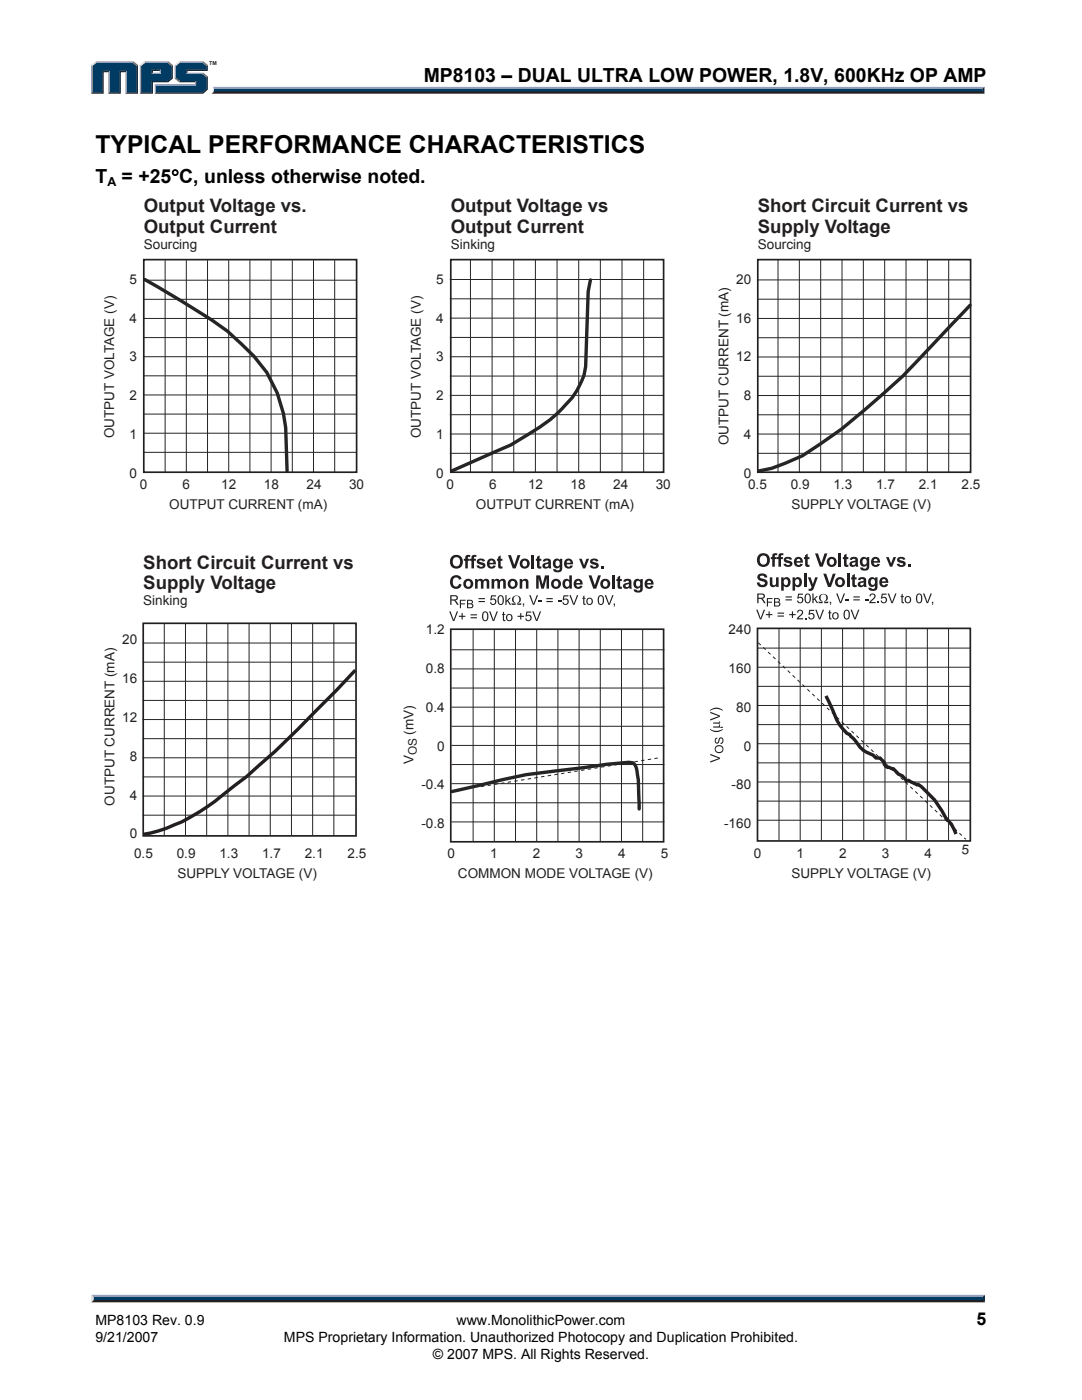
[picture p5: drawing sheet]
<svg xmlns="http://www.w3.org/2000/svg" width="216mm" height="279mm" viewBox="0 0 216 279" stroke-linecap="round" stroke-linejoin="round" font-family="sans-serif">
<path d="M18.7 259.2h177.4l.4 .7h-178.3z" fill="#231f20"/>
<path d="M18.3 258.4h178.2l-.4 .8h-177.4z" fill="#94a0b9"/>
<path d="M196.5 258.4v1.5l-.4-.4v-.6z" fill="#001339"/>
<path d="M18.7 258.9h177.4v.6h-177.4z" fill="#003b63"/>
<path d="M18.2 258.4l.5 .5v.5l-.5 .5z" fill="#dcddde"/>
<path d="M42.5 17.3h153.9l-.4 .7h-153.3z" fill="#94a0b9"/>
<path d="M42.7 18h153.3l.4 .7h-154.3l.4-.3z" fill="#231f20"/>
<path d="M196.4 17.3v1.4l-.4-.4v-.5z" fill="#001339"/>
<path d="M42.7 17.8h153.3v.5h-153.4z" fill="#003b63"/>
<path d="M42.5 17.3l.2 .6a.81 .81 0 0 1-.6 .8l.1-.1a1.3 1.3 0 0 0 .3-1.3z" fill="#dcddde"/>
<path d="M30.5 14.5h1.4l.2 .3h-1.9z" fill="#94a0b9"/>
<g fill="#003b63">
<path d="M18.4 13.1l.8-.6h7.3l.8 .6v5.3h-2v-4.3h-1.5v4.3h-1.9v-4.3h-1.5v4.3h-2z"/>
<path d="M28.2 13.1l.8-.6h2.1v1.4h-.9v.9h1.9v-.9h-1.2v-1.4h2.5l.8 .6v2.4l-.8 .6h-3.2v2.3h-2z"/>
<path d="M31.1 17.1h8v-1h-3.2l-.8-.6v-2.4l.8-.6h4.5l.8 .6v.8h-4.1v.9h3.3l.8 .6v2.3l-.8 .7h-9.3z"/>
</g>
<path d="M35.7 12.4h4.9" fill="none" stroke="#94a0b9" stroke-width=".27"/>
<path d="M34.8 13l.9-.8 .2 .3-.8 .6z" fill="#dcddde"/>
<path d="M35 13v2.7" fill="none" stroke="#94a0b9" stroke-width=".27"/>
<path d="M34.8 15.7l.3-.2 .8 .6-.2 .3z" fill="#547194"/>
<path d="M35.7 16.3h3.5" fill="none" stroke="#001339" stroke-width=".27"/>
<g fill="#94a0b9">
<path d="M30.9 16.8h8v-.4l.3-.3v1h-8.1z"/>
<path d="M30.9 16.8l.2 .3v1.3l-.2 .3z"/>
</g>
<path d="M37.1 13.9h4.1v-.8l.3-.1v1.1h-4.1v.4l-.3 .3z" fill="#001339"/>
<path d="M37.1 14.6h3.5" fill="none" stroke="#94a0b9" stroke-width=".27"/>
<path d="M40.6 14.5l.9 .7-.3 .2-.8-.6z" fill="#547194"/>
<g fill="#001339">
<path d="M31.1 18.4h9.3l.8-.7v-2.3l.3-.2v2.7l-.9 .8h-9.7z"/>
<path d="M30.2 16.1h3.2l.8-.6v-2.4l.3-.1v2.7l-.9 .7h-3.1v2.3h-2.6l.3-.3h2z"/>
</g>
<path d="M33.6 12.2l.9 .8-.3 .1-.8-.6z" fill="#547194"/>
<path d="M28.8 12.4h4.8" fill="none" stroke="#94a0b9" stroke-width=".27"/>
<path d="M27.9 13l.9-.8 .2 .3-.8 .6z" fill="#dcddde"/>
<path d="M28 13v5.7" fill="none" stroke="#94a0b9" stroke-width=".27"/>
<path d="M31.9 14.1l.2-.2v.9l-.2-.3z" fill="#94a0b9"/>
<g fill="#001339">
<path d="M30.2 13.9h1.9l-.2 .2h-1.4v.4l-.3 .3z"/>
<path d="M27.3 13.1l.2-.1v5.7h-2.5l.3-.3h2z"/>
</g>
<path d="M26.6 12.2l.9 .8-.2 .1-.8-.6z" fill="#547194"/>
<path d="M19.1 12.4h7.5" fill="none" stroke="#94a0b9" stroke-width=".27"/>
<path d="M18.2 13l.9-.8 .1 .3-.8 .6z" fill="#dcddde"/>
<path d="M18.3 13v5.7" fill="none" stroke="#94a0b9" stroke-width=".27"/>
<path d="M20.4 14.1h1.5l-.3 .3h-.9v4.3h-2.5l.2-.3h2z" fill="#001339"/>
<path d="M21.7 14.1v4.6" fill="none" stroke="#94a0b9" stroke-width=".27"/>
<path d="M23.8 14.1h1.5l-.3 .3h-.9v4.3h-2.5l.3-.3h1.9z" fill="#001339"/>
<path d="M25.1 14.1v4.6" fill="none" stroke="#94a0b9" stroke-width=".27"/>
<path d="M40.6 12.2l.9 .8-.3 .1-.8-.6z" fill="#547194"/>
<g fill="none" stroke="#252525" stroke-width=".2">
<path d="M28.7 59.7h42.4M28.7 55.9h42.4M33 52v42.2M37.2 52v42.2M41.4 52v42.2M45.6 52v42.2M49.9 52v42.2M54.1 52v42.2M58.3 52v42.2M62.6 52v42.2M66.8 52v42.2M89.8 59.6h42.6"/>
<path d="M89.8 55.8h42.6M93.9 51.8v42.4M98.2 51.8v42.4M102.5 51.8v42.4M106.8 51.8v42.4M111.2 51.8v42.4M115.5 51.8v42.4M119.8 51.8v42.4M124.1 51.8v42.4M128.4 51.8v42.4M151.1 55.9h42.6M151.1 59.7h42.6"/>
<path d="M155.2 51.9v42.4M159.5 51.9v42.4M163.8 51.9v42.4M168 51.9v42.4M172.3 51.9v42.4M176.5 51.9v42.4M180.8 51.9v42.4M185 51.9v42.4M189.3 51.9v42.4M28.7 63.6h42.4M28.7 67.4h42.4M28.7 78.8h42.4"/>
<path d="M28.7 75h42.4M28.7 71.2h42.4M89.8 75.1h42.6M89.8 78.9h42.6M89.8 71.2h42.6M89.8 67.3h42.6M89.8 63.5h42.6M151.1 63.6h42.6M151.1 67.4h42.6M151.1 71.2h42.6M151.1 75.1h42.6M151.1 78.9h42.6"/>
<path d="M28.7 90.3h42.4M28.7 86.5h42.4M28.7 82.6h42.4M89.8 82.8h42.6M89.8 90.5h42.6M89.8 86.6h42.6M151.1 82.8h42.6M151.1 86.6h42.6M151.1 90.5h42.6M28.5 136h42.4M28.5 132.1h42.4M28.5 128.3h42.4"/>
<path d="M28.5 139.8h42.4M32.8 124.4v42.2M37 124.4v42.2M41.2 124.4v42.2M45.5 124.4v42.2M49.7 124.4v42.2M53.9 124.4v42.2M58.2 124.4v42.2M62.4 124.4v42.2M66.6 124.4v42.2M90.1 137.3h42.4M90.1 133.5h42.4"/>
<path d="M90.1 129.7h42.4M94.4 125.7v42.3M98.6 125.7v42.3M102.9 125.7v42.3M107.1 125.7v42.3M111.3 125.7v42.3M115.6 125.7v42.3M119.8 125.7v42.3M124 125.7v42.3M128.2 125.7v42.3M151.2 137h42.3M151.2 133.2h42.3"/>
<path d="M151.2 129.3h42.3M155.4 125.4v42.2M159.7 125.4v42.2M163.9 125.4v42.2M168.1 125.4v42.2M172.4 125.4v42.2M176.6 125.4v42.2M180.8 125.4v42.2M185 125.4v42.2M189.3 125.4v42.2M28.5 158.9h42.4M28.5 155.1h42.4"/>
<path d="M28.5 151.2h42.4M28.5 147.4h42.4M28.5 143.6h42.4M90.1 156.4h42.4M90.1 152.6h42.4M90.1 148.8h42.4M90.1 144.9h42.4M90.1 141.1h42.4M151.2 159.9h42.3M151.2 156.1h42.3M151.2 152.2h42.3M151.2 148.4h42.3"/>
<path d="M151.2 144.6h42.3M151.2 140.8h42.3M28.5 162.7h42.4M90.1 164h42.4M90.1 160.2h42.4M151.2 163.7h42.3"/>
</g>
<path d="M28.9 55.8l10.5 6.3a51.2 51.2 0 0 1 11.3 9 24.4 24.4 0 0 1 6.3 14.2l.3 8.7M117.8 55.9l-.4 2.3-.5 15a15 15 0 0 1-5 8.6 34.7 34.7 0 0 1-7.7 5.6l-2.3 1.4-11.7 5.2M193.6 60.9l-13.5 14.2-3.9 3.6a96.8 96.8 0 0 1-16.1 12.2l-6.1 2.6-2.5 .5M90.2 158l14.8-3.4 16.1-2.1 4.4-.4a1.52 1.52 0 0 1 1.6 1.7 23.4 23.4 0 0 1 .4 5.5v2.2" fill="none" stroke="#252525" stroke-width=".67"/>
<path d="M70.9 133.7l-3.8 4a279.3 279.3 0 0 1-17.8 17.2l-2.6 2a44.6 44.6 0 0 1-13.4 8.4l-3.2 .9-1.5 .3" fill="none" stroke="#231f20" stroke-width=".67" stroke-linecap="butt"/>
<path d="M28.7 51.8h42.5v42.4h-42.5zM89.9 51.8h42.5v42.4h-42.5zM151.2 51.8h42.5v42.4h-42.5zM89.9 125.6h42.5v42.4h-42.5z" fill="none" stroke="#231f20" stroke-width=".34"/>
<g fill="#231f20">
<path d="M93 110.9l.2-.1h.7l-.1 .4-.4 .1-.1 .2h.4v.4h-.4v1.5h-.5v-1.5h-.3v-.4h.3z"/>
<path d="M94.2 110.9l.3-.1h.6l-.1 .4-.4 .1v.2h.4v.4h-.4v1.5h-.5v-1.5h-.3v-.4h.3z"/>
<path d="M95.3 111.6a1 1 0 0 1 1.5 .4l-.5 .1a.33 .33 0 0 0-.3-.3 .33 .33 0 0 0-.3 .3 1.35 1.35 0 0 1 1.2 .7 .96 .96 0 0 1-.9 .7 .96 .96 0 0 1-.9-.6l.5-.1a.37 .37 0 0 0 .4 .4 .37 .37 0 0 0 .3-.4 1.05 1.05 0 0 1-1.1-.9z"/>
<path d="M99.4 111.1l.5-.3v.7h.4v.4h-.4v1l.1 .2 .2-.1 .1 .4a.57 .57 0 0 1-.7 0 .57 .57 0 0 1-.2-.6v-.9h-.2v-.4h.2z"/>
<path d="M101.4 110.8h.6l.6 1.9 .7-1.9h.5l-.9 2.6h-.6z"/>
<path d="M106.1 110.8h.5v2.6h-.5z"/>
<path d="M107.2 111.1l.5-.3v.7h.3v.4h-.3v1l.1 .2 .2-.1v.4a.57 .57 0 0 1-.6 0 .57 .57 0 0 1-.2-.6v-.9h-.3v-.4h.3z"/>
<path d="M115.5 111.5h.6l.4 1.3 .5-1.3h.5l-.7 1.9h-.5z"/>
<path d="M117.9 111.6a1 1 0 0 1 1.5 .4l-.5 .1a.33 .33 0 0 0-.3-.3 .33 .33 0 0 0-.3 .3 1.35 1.35 0 0 1 1.2 .7 .96 .96 0 0 1-.9 .7 .96 .96 0 0 1-.9-.6l.5-.1a.37 .37 0 0 0 .4 .4 .37 .37 0 0 0 .3-.4 1.05 1.05 0 0 1-1.1-.9z"/>
<path d="M119.9 112.9h.5v.5h-.5z"/>
<path d="M90.1 115.1a1.16 1.16 0 0 1 2 .5l-.5 .1a.65 .65 0 0 0-.9-.4 .65 .65 0 0 0-.4 .8 .65 .65 0 0 0 .5 .9 .65 .65 0 0 0 .8-.5l.5 .2a1.22 1.22 0 0 1-1.5 .7 1.22 1.22 0 0 1-.8-1.5z"/>
<path d="M94.8 115.6h.5v.2l.3-.3h.4l.4 .3a.66 .66 0 0 1 .8-.3 .66 .66 0 0 1 .4 .7v1.3h-.5v-1.4a.32 .32 0 0 0-.4-.2 .32 .32 0 0 0-.2 .4v1.2h-.5v-1.3a.32 .32 0 0 0-.4-.3 .32 .32 0 0 0-.3 .4v1.2h-.5z"/>
<path d="M98.1 115.6h.5v.2l.3-.3h.4l.4 .3a.66 .66 0 0 1 .8-.3 .66 .66 0 0 1 .4 .7v1.3h-.5v-1.4a.32 .32 0 0 0-.4-.2 .32 .32 0 0 0-.2 .4v1.2h-.5l-.1-1.3a.32 .32 0 0 0-.3-.3 .32 .32 0 0 0-.3 .4v1.2h-.5z"/>
<path d="M103.7 115.6h.5v.2a.69 .69 0 0 1 .8-.3 .69 .69 0 0 1 .4 .8v1.2h-.5v-1.3a.38 .38 0 0 0-.4-.3 .38 .38 0 0 0-.3 .5v1.1h-.5z"/>
<path d="M107 114.8h.8l.5 1.8 .4-1.8h.8v2.7h-.4v-2.1l-.6 2.1h-.5l-.5-2.1v2.1h-.5z"/>
<path d="M117.4 114.8h.6l.7 2 .6-2h.6l-.9 2.7h-.6z"/>
<path d="M122.2 114.8h.5v2.7h-.5z"/>
<path d="M123.2 115.2l.5-.3v.7h.4v.4h-.4v.9l.1 .2h.3v.4a.57 .57 0 0 1-.7 0 .57 .57 0 0 1-.2-.7v-.8h-.2v-.4h.2z"/>
<path d="M91.8 119.7h1.1v.2h-.9v.5h.8v.2h-.8v.8h-.2z"/>
<path d="M98 118.8h1v.2h-.8l-.1 .6a.64 .64 0 0 1 .9 .3 .64 .64 0 0 1-.4 .8 .64 .64 0 0 1-.8-.5h.2a.43 .43 0 0 0 .6 .2 .43 .43 0 0 0 .1-.6 .43 .43 0 0 0-.6 0h-.3z"/>
<path d="M100.8 118.8h.3v1.1l.5-.6h.3l-.5 .5 .6 .9h-.3l-.5-.7-.1 .2v.5h-.3z"/>
<path d="M102.4 119.1a.84 .84 0 0 1 1.2-.1 .84 .84 0 0 1-.1 1.3l-.1 .1h.4l.2-.1v.4h-.8v-.4a.65 .65 0 0 0 .4-1 .65 .65 0 0 0-1.1 0v.5l.4 .5v.4h-.8v-.4l.2 .1h.4a.84 .84 0 0 1-.3-1.3z"/>
<path d="M104.3 120.4h.3v.4l-.2 .3 .1-.4h-.2z"/>
<path d="M105.6 118.8h.3l.6 1.7 .6-1.7h.3l-.8 1.9h-.3z"/>
<path d="M107.3 119.9h.8v.2h-.8z"/>
<path d="M111.3 119.9h.7v.2h-.7z"/>
<path d="M112.4 118.8h1v.2h-.8l-.1 .6a.64 .64 0 0 1 .9 .3 .64 .64 0 0 1-.4 .8 .64 .64 0 0 1-.8-.5h.3a.43 .43 0 0 0 .6 .2 .43 .43 0 0 0 .1-.6 .43 .43 0 0 0-.7 0h-.2z"/>
<path d="M113.6 118.8h.3l.6 1.7 .6-1.7h.3l-.8 1.9h-.2z"/>
<path d="M116.4 119l.2-.2v.5h.3v.2h-.3v.8l.3 .4a.35 .35 0 0 1-.4 0 .35 .35 0 0 1-.1-.4v-.8h-.2v-.2h.2z"/>
<path d="M120.7 118.8h.2l.6 1.7 .7-1.7h.2l-.7 1.9h-.3z"/>
<path d="M122.4 120.4h.3v.4l-.2 .3 .1-.4h-.2z"/>
<path d="M89.6 122h.3l.6 1.7 .6-1.7h.3l-.8 1.9h-.2z"/>
<path d="M91.6 122.9h.5v-.5h.2v.5h.6v.2h-.6v.5h-.2v-.5h-.5z"/>
<path d="M97.6 122h.3l.6 1.7 .6-1.7h.3l-.8 1.9h-.3z"/>
<path d="M100.3 122.2l.3-.1v.4h.2v.2h-.2v.8l.3 .4a.35 .35 0 0 1-.4 0 .35 .35 0 0 1-.2-.4v-.8h-.1v-.2h.1z"/>
<path d="M103.3 122.9h.5v-.5h.2v.5h.6v.2h-.6v.5h-.2v-.5h-.5z"/>
<path d="M105 122h1v.3h-.8l-.1 .5a.64 .64 0 0 1 .9 .3 .64 .64 0 0 1-.4 .9 .64 .64 0 0 1-.8-.6h.2a.43 .43 0 0 0 .7 .2 .43 .43 0 0 0 .1-.6 .43 .43 0 0 0-.7 0h-.3z"/>
<path d="M106.2 122h.3l.6 1.7 .6-1.7h.3l-.8 1.9h-.2z"/>
<path d="M154.2 110.6l.3-.2 .6 .1-.1 .3-.4 .1v.3h.4v.4h-.4v1.5h-.5v-1.5h-.3v-.4h.3z"/>
<path d="M155.5 110.6l.2-.2 .6 .1v.3l-.4 .1-.1 .3h.4v.4h-.4v1.5h-.5v-1.5h-.3v-.4h.3z"/>
<path d="M156.6 111.3a1 1 0 0 1 1.5 .3l-.5 .1a.33 .33 0 0 0-.4-.3 .33 .33 0 0 0-.3 .3 1.35 1.35 0 0 1 1.2 .8 .96 .96 0 0 1-.9 .6 .96 .96 0 0 1-.9-.5l.5-.1a.37 .37 0 0 0 .4 .3 .37 .37 0 0 0 .4-.3 1.05 1.05 0 0 1-1.2-.9z"/>
<path d="M160.7 110.8l.5-.3v.7h.3v.4h-.3v.9l.1 .2h.2v.4a.57 .57 0 0 1-.6 0 .57 .57 0 0 1-.2-.7v-.8h-.3v-.4h.3z"/>
<path d="M162.6 110.4h.6l.7 2 .6-2h.6l-.9 2.7h-.6z"/>
<path d="M167.4 110.4h.5v2.7h-.5z"/>
<path d="M168.4 110.8l.5-.3v.7h.4v.4h-.4v.9l.1 .2h.3v.4a.57 .57 0 0 1-.7 0 .57 .57 0 0 1-.2-.7v-.8h-.2v-.4h.2z"/>
<path d="M176.8 111.2h.5l.5 1.3 .5-1.3h.5l-.8 1.9h-.4z"/>
<path d="M179.2 111.3a1 1 0 0 1 1.5 .3l-.5 .1a.33 .33 0 0 0-.4-.3 .33 .33 0 0 0-.3 .3 1.35 1.35 0 0 1 1.2 .8 .96 .96 0 0 1-.8 .6 .96 .96 0 0 1-1-.5l.5-.1a.37 .37 0 0 0 .4 .3 .37 .37 0 0 0 .4-.3 1.05 1.05 0 0 1-1.2-.9z"/>
<path d="M181.2 112.6h.5v.5h-.5z"/>
<path d="M151.4 114.6a1.08 1.08 0 0 1 1.7 .6l-.5 .1a.43 .43 0 0 0-.5-.5 .43 .43 0 0 0-.4 .5l.1 .1a1.26 1.26 0 0 1 1.4 1 1.1 1.1 0 0 1-1.1 .8 1.1 1.1 0 0 1-1.1-.9l.5-.1a.52 .52 0 0 0 .6 .5 .52 .52 0 0 0 .5-.5l-.1-.1a1.53 1.53 0 0 1-1.4-.9z"/>
<path d="M153.6 115.2h.5v.9a.42 .42 0 0 0 .1 .6 .42 .42 0 0 0 .6-.1l.1-1.4h.5v1.9h-.5v-.2a.69 .69 0 0 1-.8 .3 .69 .69 0 0 1-.5-.8z"/>
<path d="M160.4 114.5h.5v2.6h-.5z"/>
<path d="M161.2 115.2h.5l.5 1.4 .5-1.4h.5l-.8 2.2a.75 .75 0 0 1-1 .5l-.1-.4h.4l.2-.4z"/>
<path d="M164.3 114.5h.6l.6 2 .7-2h.5l-.9 2.6h-.6z"/>
<path d="M169 114.5h.5v2.6h-.5z"/>
<path d="M170.1 114.8l.5-.3v.7h.3v.4h-.3v1l.1 .2 .2-.1 .1 .4a.57 .57 0 0 1-.7 0 .57 .57 0 0 1-.2-.6v-.9h-.3v-.4h.3z"/>
<path d="M153 119.4h1.2v.2h-1v.5h.8v.2h-.8v.7h-.2z"/>
<path d="M159.3 118.5h.9v.2h-.8l-.1 .5a.64 .64 0 0 1 1 .3 .64 .64 0 0 1-.5 .9 .64 .64 0 0 1-.8-.5l.3-.1a.43 .43 0 0 0 .6 .3 .43 .43 0 0 0 .1-.7 .43 .43 0 0 0-.6 0l-.3 .1z"/>
<path d="M162.1 118.4h.2v1.1l.6-.5h.3l-.5 .5 .6 .9h-.3l-.5-.7-.2 .1v.6h-.2z"/>
<path d="M163.6 118.8a.84 .84 0 0 1 1.3-.1 .84 .84 0 0 1-.1 1.3l-.2 .1h.4l.3-.2v.5h-.8v-.4a.65 .65 0 0 0 .3-1 .65 .65 0 0 0-1 0l-.1 .5 .4 .5 .1 .4h-.8v-.5l.2 .2h.4a.84 .84 0 0 1-.4-1.3z"/>
<path d="M165.6 120.1h.3l-.1 .4-.2 .3 .1-.4h-.1z"/>
<path d="M166.9 118.4h.2l.6 1.8 .7-1.8h.2l-.7 2h-.3z"/>
<path d="M168.6 119.6h.7v.2h-.7z"/>
<path d="M172.5 119.6h.8v.2h-.8z"/>
<path d="M173.7 118.6a.63 .63 0 0 1 1 .1 .63 .63 0 0 1-.4 .9l-.5 .5h.9v.3h-1.3l.2-.4a1.17 1.17 0 0 0 .8-1.3h-.4l-.3 .3h-.2z"/>
<path d="M175.1 120.1h.3v.3h-.3z"/>
<path d="M176 118.5h.9v.2h-.8l-.1 .5a.64 .64 0 0 1 .9 .3 .64 .64 0 0 1-.4 .9 .64 .64 0 0 1-.8-.5l.3-.1a.43 .43 0 0 0 .6 .3 .43 .43 0 0 0 .1-.7 .43 .43 0 0 0-.7 0l-.2 .1z"/>
<path d="M177.1 118.4h.3l.6 1.8 .6-1.8h.3l-.8 2h-.2z"/>
<path d="M179.9 118.6l.2-.1v.5h.3v.2h-.3v.8l.3 .4a.35 .35 0 0 1-.4-.1 .35 .35 0 0 1-.1-.3v-.8h-.2v-.2h.2z"/>
<path d="M184.2 118.4h.2l.7 1.8 .6-1.8h.2l-.7 2h-.3z"/>
<path d="M186 120.1h.2v.4l-.2 .3 .1-.4h-.1z"/>
<path d="M150.9 121.7h.3l.6 1.7 .6-1.7h.3l-.8 1.9h-.3z"/>
<path d="M152.8 122.6h.6v-.6h.2v.6h.5v.2h-.5v.5h-.2v-.5h-.6z"/>
<path d="M157.5 122.6h.5v-.6h.2v.6h.6v.2h-.6v.5h-.2v-.5h-.5z"/>
<path d="M159.2 121.8a.63 .63 0 0 1 1 .2 .63 .63 0 0 1-.4 .9l-.5 .5h1v.2h-1.3l.2-.4a1.17 1.17 0 0 0 .7-1.2l-.4-.1-.2 .4-.3-.1z"/>
<path d="M160.6 123.3h.3v.3h-.3z"/>
<path d="M161.5 121.7h1v.2h-.8l-.1 .6a.64 .64 0 0 1 .9 .3 .64 .64 0 0 1-.4 .8 .64 .64 0 0 1-.8-.5h.2a.43 .43 0 0 0 .6 .2 .43 .43 0 0 0 .1-.6 .43 .43 0 0 0-.6 0h-.3z"/>
<path d="M162.7 121.7h.2l.6 1.7 .7-1.7h.2l-.7 1.9h-.3z"/>
<path d="M165.4 121.9l.3-.2v.5h.2v.2h-.2v.8l.2 .4a.35 .35 0 0 1-.4 0 .35 .35 0 0 1-.1-.4v-.8h-.1v-.2h.1z"/>
<path d="M169.7 121.7h.3l.6 1.7 .6-1.7h.3l-.8 1.9h-.2z"/>
<path d="M90.2 111.1a1.34 1.34 0 0 1 1.8 .1 1.34 1.34 0 0 1-.1 1.9 1.34 1.34 0 0 1-1.9-.2 1.65 1.65 0 0 1 .2-1.8zM90.5 111.4a.9 .9 0 0 0-.1 1.1 .9 .9 0 0 0 1.1 .4 .9 .9 0 0 0 .3-1.1 .9 .9 0 0 0-1.1-.5z"/>
<path d="M97.4 111.7a.93 .93 0 0 1 1.1-.1 .93 .93 0 0 1 .5 1h-1.3a.39 .39 0 0 0 .3 .5 .39 .39 0 0 0 .4-.3l.5 .1a.97 .97 0 0 1-1.3 .5 .97 .97 0 0 1-.3-1.5zM97.8 112l-.1 .3h.8l-.3-.4z"/>
<path d="M103.7 112.5a1.01 1.01 0 0 1 2 0 1.01 1.01 0 0 1-2 0zM104.4 112a.53 .53 0 0 0-.1 .9 .53 .53 0 0 0 .9-.2 .51 .51 0 0 0-.2-.7 .51 .51 0 0 0-.6 0z"/>
<path d="M108.4 111.7a.84 .84 0 0 1 1-.3 .84 .84 0 0 1 .5 .8l.1 1.2h-.5v-.2a.62 .62 0 0 1-1.1 .2 .62 .62 0 0 1 .3-1l.7-.2a.35 .35 0 0 0-.3-.4 .35 .35 0 0 0-.4 .3l-.4-.1zM108.8 112.7a.34 .34 0 0 0 .4 .5 .34 .34 0 0 0 .2-.6v-.1z"/>
<path d="M110.5 111.7l.6-.2 .6 .3v-.3h.5v1.7a.92 .92 0 0 1-.8 1 .92 .92 0 0 1-1-.6h.6a.38 .38 0 0 0 .4 .2 .38 .38 0 0 0 .3-.4v-.3a.83 .83 0 0 1-1.1 .1 .83 .83 0 0 1-.3-1zM111 112a.51 .51 0 0 0-.1 .8 .51 .51 0 0 0 .7 0 .52 .52 0 0 0 0-.7 .52 .52 0 0 0-.6-.1z"/>
<path d="M112.8 111.7a.93 .93 0 0 1 1.1-.1 .93 .93 0 0 1 .4 1h-1.2a.39 .39 0 0 0 .2 .5 .39 .39 0 0 0 .5-.3l.5 .1a.97 .97 0 0 1-1.4 .5 .97 .97 0 0 1-.2-1.5zM113.2 112l-.1 .3h.7l-.2-.4z"/>
<path d="M92.4 116.5a1.05 1.05 0 0 1 2.1 0 1.05 1.05 0 0 1-2.1 0zM93.1 116.1a.53 .53 0 0 0 0 .8 .53 .53 0 0 0 .8-.2 .51 .51 0 0 0-.2-.6 .51 .51 0 0 0-.6 0z"/>
<path d="M101.3 116.5a1.01 1.01 0 0 1 2 0 1.01 1.01 0 0 1-2 0zM102 116.1a.53 .53 0 0 0-.1 .8 .53 .53 0 0 0 .9-.2 .51 .51 0 0 0-.2-.6 .51 .51 0 0 0-.6 0z"/>
<path d="M110 116.5a1.01 1.01 0 0 1 2 0 1.01 1.01 0 0 1-2 0zM110.6 116.1a.53 .53 0 0 0 0 .8 .53 .53 0 0 0 .8-.2 .51 .51 0 0 0-.1-.6 .51 .51 0 0 0-.7 0z"/>
<path d="M112.5 115.8l.5-.3 .6 .3v-1h.5v2.7h-.5v-.3a.79 .79 0 0 1-1 .2 .79 .79 0 0 1-.4-.9zM112.9 116a.56 .56 0 0 0-.1 .8 .56 .56 0 0 0 .7 .2 .56 .56 0 0 0 .1-.8 .56 .56 0 0 0-.7-.2z"/>
<path d="M114.7 115.8a.92 .92 0 0 1 1.1-.2 .92 .92 0 0 1 .5 1.1h-1.3a.39 .39 0 0 0 .3 .4 .39 .39 0 0 0 .4-.2l.5 .1a.97 .97 0 0 1-1.3 .4 .97 .97 0 0 1-.3-1.4zM115.1 116l-.1 .4h.8l-.3-.5z"/>
<path d="M119.8 116.5a1.01 1.01 0 0 1 2 0 1.01 1.01 0 0 1-2 0zM120.4 116.1a.53 .53 0 0 0 0 .8 .53 .53 0 0 0 .8-.2 .51 .51 0 0 0-.1-.6 .51 .51 0 0 0-.7 0z"/>
<path d="M124.5 115.8a.84 .84 0 0 1 .9-.3 .84 .84 0 0 1 .6 .8l.1 1.2h-.5l-.1-.2a.62 .62 0 0 1-1 .1 .62 .62 0 0 1 .3-1l.7-.2a.35 .35 0 0 0-.3-.3 .35 .35 0 0 0-.4 .2h-.4zM124.9 116.7a.34 .34 0 0 0 .4 .5 .34 .34 0 0 0 .2-.5v-.1z"/>
<path d="M126.6 115.8l.6-.3 .6 .3v-.2h.5v1.7a.92 .92 0 0 1-.8 1 .92 .92 0 0 1-1.1-.7l.6 .1a.38 .38 0 0 0 .5 .2 .38 .38 0 0 0 .2-.4l.1-.3a.83 .83 0 0 1-1.1 .1 .83 .83 0 0 1-.3-1.1zM127 116a.51 .51 0 0 0-.1 .8 .51 .51 0 0 0 .8 0 .52 .52 0 0 0 0-.7 .52 .52 0 0 0-.7-.1z"/>
<path d="M128.9 115.8a.93 .93 0 0 1 1.1-.2 .93 .93 0 0 1 .4 1.1h-1.3a.39 .39 0 0 0 .3 .4 .39 .39 0 0 0 .5-.2l.5 .1a.97 .97 0 0 1-1.4 .4 .97 .97 0 0 1-.3-1.4zM129.3 116l-.2 .4h.8l-.2-.5z"/>
<path d="M89.8 118.8h.9a.54 .54 0 0 1 .7 .4 .54 .54 0 0 1-.6 .6l.7 .9h-.3l-.5-.7-.3-.1h-.3v.8h-.3zM90.1 119v.6h.5a.33 .33 0 0 0 .5-.2 .33 .33 0 0 0-.4-.4z"/>
<path d="M93.2 119.7h.6a.43 .43 0 0 1 .5 .2 .43 .43 0 0 1-.2 .6 .48 .48 0 0 1 .3 .6 .48 .48 0 0 1-.6 .3h-.6zM93.4 119.9v.5h.4a.28 .28 0 0 0 .4-.3 .28 .28 0 0 0-.5-.2zM93.4 120.6v.6l.7-.1a.31 .31 0 0 0 .1-.4 .31 .31 0 0 0-.4-.1z"/>
<path d="M95.5 119.4h1.3v.2h-1.3zM95.5 119.9h1.3v.3h-1.3z"/>
<path d="M99.6 118.9a.77 .77 0 0 1 .8 .2 .77 .77 0 0 1 .1 .9 .67 .67 0 0 1-.7 .7 .67 .67 0 0 1-.5-.9v-.6zM99.6 119.1a1.06 1.06 0 0 0 .3 1.4 .99 .99 0 0 0 0-1.5z"/>
<path d="M109 119.4h1.3v.2h-1.3zM109 119.9h1.3v.3h-1.3z"/>
<path d="M117.2 119.4a.69 .69 0 0 1 1 .2 .69 .69 0 0 1-.2 1 .69 .69 0 0 1-1-.4v-.4zM117.4 119.6a.49 .49 0 0 0-.1 .7 .49 .49 0 0 0 .7 0 .48 .48 0 0 0 0-.6 .48 .48 0 0 0-.6-.1z"/>
<path d="M119.5 118.9a.77 .77 0 0 1 .9 .2 .77 .77 0 0 1 .1 .9 .67 .67 0 0 1-.8 .7 .67 .67 0 0 1-.4-.9v-.6zM119.6 119.1a1.06 1.06 0 0 0 .3 1.4 .99 .99 0 0 0 0-1.5z"/>
<path d="M93.9 122.6h1.3v.2h-1.3zM93.9 123.2h1.3v.2h-1.3z"/>
<path d="M96.5 122.1a.77 .77 0 0 1 .8 .2 .77 .77 0 0 1 .1 .9 .67 .67 0 0 1-.7 .8 .67 .67 0 0 1-.5-1l.1-.6zM96.5 122.3a1.06 1.06 0 0 0 .3 1.5 .99 .99 0 0 0 0-1.6z"/>
<path d="M101.2 122.7a.69 .69 0 0 1 1 .1 .69 .69 0 0 1-.3 1 .69 .69 0 0 1-.9-.3v-.5zM101.3 122.8a.49 .49 0 0 0-.1 .8 .49 .49 0 0 0 .8-.1 .48 .48 0 0 0 0-.6 .48 .48 0 0 0-.7-.1z"/>
<path d="M151.4 110.7a1.34 1.34 0 0 1 1.9 .2 1.34 1.34 0 0 1-.2 1.9 1.34 1.34 0 0 1-1.9-.2 1.65 1.65 0 0 1 .2-1.9zM151.8 111.1a.9 .9 0 0 0-.2 1.1 .9 .9 0 0 0 1.1 .4 .9 .9 0 0 0 .4-1.2 .9 .9 0 0 0-1.2-.4z"/>
<path d="M158.7 111.4a.92 .92 0 0 1 1.1-.1 .92 .92 0 0 1 .4 1h-1.3a.39 .39 0 0 0 .3 .5 .39 .39 0 0 0 .5-.3l.5 .1a.97 .97 0 0 1-1.4 .4 .97 .97 0 0 1-.3-1.4zM159.1 111.6l-.2 .4h.8l-.2-.4z"/>
<path d="M165 112.1a1.01 1.01 0 0 1 2 0 1.01 1.01 0 0 1-2 0zM165.6 111.7a.53 .53 0 0 0 0 .9 .53 .53 0 0 0 .8-.3 .51 .51 0 0 0-.1-.6 .51 .51 0 0 0-.7 0z"/>
<path d="M169.7 111.4a.84 .84 0 0 1 .9-.3 .84 .84 0 0 1 .6 .8l.1 1.2h-.5l-.1-.2a.62 .62 0 0 1-1 .1 .62 .62 0 0 1 .3-1l.7-.2a.35 .35 0 0 0-.3-.3 .35 .35 0 0 0-.4 .3l-.5-.1zM170.1 112.3a.34 .34 0 0 0 .3 .5 .34 .34 0 0 0 .3-.5v-.1z"/>
<path d="M171.8 111.4l.6-.3 .6 .3v-.2h.4v1.7a.92 .92 0 0 1-.7 1 .92 .92 0 0 1-1.1-.7l.6 .1a.38 .38 0 0 0 .5 .2 .38 .38 0 0 0 .2-.4v-.3a.83 .83 0 0 1-1.1 .1 .83 .83 0 0 1-.2-1.1zM172.2 111.7a.51 .51 0 0 0-.1 .7 .51 .51 0 0 0 .8 0 .52 .52 0 0 0 0-.6 .52 .52 0 0 0-.7-.1z"/>
<path d="M174.1 111.4a.92 .92 0 0 1 1.1-.1 .92 .92 0 0 1 .4 1h-1.3a.39 .39 0 0 0 .3 .5 .39 .39 0 0 0 .5-.3l.5 .1a.97 .97 0 0 1-1.4 .4 .97 .97 0 0 1-.3-1.4zM174.4 111.6l-.1 .4h.8l-.2-.4z"/>
<path d="M155.9 115.2h.4v.3a.79 .79 0 0 1 1-.2 .79 .79 0 0 1 .4 .9 .8 .8 0 0 1-.3 .9 .8 .8 0 0 1-1-.2v1h-.5zM156.5 115.7a.56 .56 0 0 0-.1 .8 .56 .56 0 0 0 .7 .1 .56 .56 0 0 0 .1-.7 .56 .56 0 0 0-.7-.2z"/>
<path d="M158.1 115.2h.5v.3a.79 .79 0 0 1 1-.2 .79 .79 0 0 1 .4 .9 .8 .8 0 0 1-.4 .9 .8 .8 0 0 1-1-.2v1h-.5zM158.8 115.7a.56 .56 0 0 0-.1 .8 .56 .56 0 0 0 .7 .1 .56 .56 0 0 0 .1-.7 .56 .56 0 0 0-.7-.2z"/>
<path d="M166.6 116.2a1.01 1.01 0 0 1 2 0 1.01 1.01 0 0 1-2 0zM167.3 115.7a.53 .53 0 0 0-.1 .9 .53 .53 0 0 0 .9-.2 .51 .51 0 0 0-.2-.7 .51 .51 0 0 0-.6 0z"/>
<path d="M171.3 115.4a.84 .84 0 0 1 1-.3 .84 .84 0 0 1 .5 .8l.1 1.2h-.5v-.2a.62 .62 0 0 1-1.1 .2 .62 .62 0 0 1 .3-1l.7-.2a.35 .35 0 0 0-.3-.4 .35 .35 0 0 0-.4 .3l-.4-.1zM171.7 116.4a.34 .34 0 0 0 .4 .5 .34 .34 0 0 0 .2-.6v-.1z"/>
<path d="M173.5 115.4l.5-.2 .6 .3v-.3h.5v1.7a.92 .92 0 0 1-.8 1 .92 .92 0 0 1-1-.6h.6a.38 .38 0 0 0 .4 .2 .38 .38 0 0 0 .3-.4v-.3a.83 .83 0 0 1-1.1 .1 .83 .83 0 0 1-.3-1zM173.9 115.7a.51 .51 0 0 0-.1 .8 .51 .51 0 0 0 .7 0 .52 .52 0 0 0 0-.7 .52 .52 0 0 0-.6-.1z"/>
<path d="M175.7 115.4a.93 .93 0 0 1 1.1-.1 .93 .93 0 0 1 .5 1h-1.3a.39 .39 0 0 0 .2 .5 .39 .39 0 0 0 .5-.3l.5 .1a.97 .97 0 0 1-1.3 .5 .97 .97 0 0 1-.3-1.5zM176.1 115.7l-.1 .3h.7l-.2-.4z"/>
<path d="M151.1 118.4h.9a.54 .54 0 0 1 .6 .5 .54 .54 0 0 1-.5 .6l.7 .9h-.3l-.5-.8-.4-.1h-.2v.9h-.3zM151.4 118.7v.6h.5a.33 .33 0 0 0 .5-.3 .33 .33 0 0 0-.4-.3z"/>
<path d="M154.4 119.4h.7a.43 .43 0 0 1 .5 .2 .43 .43 0 0 1-.2 .6 .48 .48 0 0 1 .3 .6 .48 .48 0 0 1-.6 .2h-.7zM154.7 119.6v.5h.3a.28 .28 0 0 0 .4-.3 .28 .28 0 0 0-.4-.2zM154.7 120.3v.5h.7a.31 .31 0 0 0 0-.4 .31 .31 0 0 0-.3-.1z"/>
<path d="M156.7 119h1.3v.2h-1.3zM156.7 119.6h1.3v.2h-1.3z"/>
<path d="M160.8 118.6a.77 .77 0 0 1 .9 .1 .77 .77 0 0 1 .1 .9 .67 .67 0 0 1-.8 .8 .67 .67 0 0 1-.5-1l.1-.5zM160.9 118.8a1.06 1.06 0 0 0 .3 1.4 .99 .99 0 0 0 0-1.6z"/>
<path d="M170.3 119h1.3v.2h-1.3zM170.3 119.6h1.3v.2h-1.3z"/>
<path d="M180.7 119.1a.69 .69 0 0 1 1 .1 .69 .69 0 0 1-.2 1 .69 .69 0 0 1-1-.3v-.5zM180.9 119.3a.49 .49 0 0 0-.1 .7 .49 .49 0 0 0 .7 0 .48 .48 0 0 0 0-.7 .48 .48 0 0 0-.6 0z"/>
<path d="M183.1 118.6a.77 .77 0 0 1 .8 .1 .77 .77 0 0 1 .1 .9 .67 .67 0 0 1-.7 .8 .67 .67 0 0 1-.5-1v-.5zM183.1 118.8a1.06 1.06 0 0 0 .3 1.4 .99 .99 0 0 0 0-1.6z"/>
<path d="M155.2 122.3h1.2v.2h-1.2zM155.2 122.8h1.2v.3h-1.2z"/>
<path d="M166.3 122.3a.69 .69 0 0 1 1 .2 .69 .69 0 0 1-.3 1 .69 .69 0 0 1-.9-.4v-.4zM166.4 122.5a.49 .49 0 0 0-.1 .7 .49 .49 0 0 0 .8 0 .48 .48 0 0 0-.1-.6 .48 .48 0 0 0-.6-.1z"/>
<path d="M168.6 121.8a.77 .77 0 0 1 .9 .2 .77 .77 0 0 1 .1 .9 .67 .67 0 0 1-.8 .7 .67 .67 0 0 1-.5-.9l.1-.6zM168.7 122a1.06 1.06 0 0 0 .2 1.4 .99 .99 0 0 0 0-1.5z"/>
</g>
<path d="M96 157l35.9-5.8" fill="none" stroke="#231f20" stroke-width=".2" stroke-dasharray=".7" stroke-linecap="butt"/>
<g fill="#231f20">
<path d="M141.7 150.4l2 .8v.3l-2 .7v-.3l1.7-.6-1.7-.6z"/>
<path d="M142.7 147.4l.4-.2v.2a.37 .37 0 0 0-.3 .4 .37 .37 0 0 0 .4 .3 .87 .87 0 0 1 .8-.9 .71 .71 0 0 1 .4 .7 .71 .71 0 0 1-.6 .6v-.2a.43 .43 0 0 0 .4-.5 .43 .43 0 0 0-.5-.4l-.1 .2a.72 .72 0 0 1-.6 .8 .69 .69 0 0 1-.3-1z"/>
<path d="M141.7 145.5l.3 .1a2.2 2.2 0 0 0 2.2-.1v.1a1.95 1.95 0 0 1-2.5 0z"/>
<path d="M142.3 144.2h1.1l.2-.1-.2-.3 .1 .1 .2 .3-.3 .2 .3 .3-.1 .4 .4-.1 .3 .2-.3 .1-1.7-.1v-.2l1.1-.1 .1-.2-.2-.3h-1z"/>
<path d="M141.7 142l2 .8v.3l-2 .7v-.3l1.7-.6-1.7-.6z"/>
<path d="M141.7 141.7a1.95 1.95 0 0 1 2.5 0v.2a2.24 2.24 0 0 0-2.5 0z"/>
<path d="M142.6 149.5a.85 .85 0 0 1 1.7 0 .85 .85 0 0 1-1.7 0zM143 149.1a.61 .61 0 0 0 .1 .8 .61 .61 0 0 0 .8 0 .61 .61 0 0 0 0-.9l-.6-.1z"/>
</g>
<path d="M28.6 124.4h42.4v42.4h-42.4zM151.2 125.4h42.4v42.4h-42.4z" fill="none" stroke="#231f20" stroke-width=".34"/>
<path d="M151.3 128.3l41.4 39.2" fill="none" stroke="#231f20" stroke-width=".2" stroke-dasharray=".7" stroke-linecap="butt"/>
<path d="M164.8 138.9l1 2a12.9 12.9 0 0 0 3.2 5.5l.5 .2 1.8 2.1a5 5 0 0 0 2.9 2l.6 .6h.8l.8 .8a.93 .93 0 0 0 1 1l.9 .3 1 1.1 .7 .3 .8 1.1 .5-.1 1.7 .8h.2a20.3 20.3 0 0 1 5.5 6.6l1.1 1.3 1 1.9" fill="none" stroke="#231f20" stroke-width=".67" stroke-linecap="butt"/>
<text font-size="4.9" x="19" y="30.5">TYPICAL PERFORMANCE CHARACTERISTICS</text>
<g font-size="3.9">
<text x="84.5" y="16.3">MP8103 – DUAL ULTRA LOW POWER, 1.8V, 600KHz OP AMP</text>
<text x="19" y="36.5">T</text>
<text x="24.3" y="36.5">= +25°C, unless otherwise noted.</text>
</g>
<g font-size="3.7" fill="#231f20">
<text x="28.7" y="42.4">Output Voltage vs.</text>
<text x="28.7" y="46.4">Output Current</text>
<text x="90" y="42.4">Output Voltage vs</text>
<text x="90" y="46.4">Output Current</text>
<text x="151.2" y="42.4">Short Circuit Current vs</text>
<text x="151.2" y="46.4">Supply Voltage</text>
<text x="28.6" y="113.5">Short Circuit Current vs</text>
<text x="28.6" y="117.6">Supply Voltage</text>
</g>
<text font-size="3.5" x="194.9" y="264.5">5</text>
<g font-size="2.8">
<text x="19" y="267.9">9/21/2007</text>
<text x="19" y="264.5">MP8103 Rev. 0.9</text>
<text x="56.7" y="267.9">MPS Proprietary Information. Unauthorized Photocopy and Duplication Prohibited.</text>
<text x="91.1" y="264.5">www.MonolithicPower.com</text>
<text x="86.4" y="271.1">© 2007 MPS. All Rights Reserved.</text>
</g>
<g font-size="2.7" fill="#231f20">
<text x="28.7" y="49.7">Sourcing</text>
<text x="90" y="49.7">Sinking</text>
<text x="151.2" y="49.7">Sourcing</text>
<text x="25.8" y="56.6">5</text>
<text x="87" y="56.6">5</text>
<text x="146.9" y="56.6">20</text>
<text x="25.8" y="64.4">4</text>
<text x="87" y="64.4">4</text>
<text x="146.9" y="64.4">16</text>
<text x="25.8" y="72.1">3</text>
<text x="87" y="72.1">3</text>
<text x="146.9" y="72.1">12</text>
<text x="25.8" y="79.9">2</text>
<text x="87" y="79.9">2</text>
<text x="148.4" y="79.9">8</text>
<text x="22.8" y="87.5" transform="rotate(-90 22.8 87.5)">OUTPUT VOLTAGE (V)</text>
<text x="25.8" y="87.6">1</text>
<text x="84" y="87.5" transform="rotate(-90 84 87.5)">OUTPUT VOLTAGE (V)</text>
<text x="87" y="87.6">1</text>
<text x="145.3" y="88.8" transform="rotate(-90 145.3 88.8)">OUTPUT CURRENT (mA)</text>
<text x="148.4" y="87.6">4</text>
<text x="25.8" y="95.3">0</text>
<text x="87" y="95.3">0</text>
<text x="148.4" y="95.3">0</text>
<text x="27.9" y="97.5">0</text>
<text x="33.8" y="101.7">OUTPUT CURRENT (mA)</text>
<text x="36.4" y="97.5">6</text>
<text x="44.2" y="97.5">12</text>
<text x="52.7" y="97.5">18</text>
<text x="61.2" y="97.5">24</text>
<text x="69.7" y="97.5">30</text>
<text x="89.1" y="97.5">0</text>
<text x="95" y="101.7">OUTPUT CURRENT (mA)</text>
<text x="97.6" y="97.5">6</text>
<text x="105.4" y="97.5">12</text>
<text x="113.9" y="97.5">18</text>
<text x="122.4" y="97.5">24</text>
<text x="130.9" y="97.5">30</text>
<text x="149.3" y="97.5">0.5</text>
<text x="157.8" y="97.5">0.9</text>
<text x="157.9" y="101.7">SUPPLY VOLTAGE (V)</text>
<text x="166.3" y="97.5">1.3</text>
<text x="174.8" y="97.5">1.7</text>
<text x="183.3" y="97.5">2.1</text>
<text x="191.9" y="97.5">2.5</text>
<text x="28.6" y="120.8">Sinking</text>
<text x="24.4" y="128.6">20</text>
<text x="85" y="126.6">1.2</text>
<text x="145.4" y="126.6">240</text>
<text x="24.4" y="136.3">16</text>
<text x="85" y="134.3">0.8</text>
<text x="145.4" y="134.3">160</text>
<text x="85" y="142.1">0.4</text>
<text x="146.9" y="142.1">80</text>
<text x="24.4" y="144.1">12</text>
<text x="82.5" y="146.6" transform="rotate(-90 82.5 146.6)">(mV)</text>
<text x="87.2" y="149.8">0</text>
<text x="148.4" y="149.8">0</text>
<text x="25.9" y="151.8">8</text>
<text x="82.5" y="152.6" transform="rotate(-90 82.5 152.6)">V</text>
<text x="22.8" y="160.8" transform="rotate(-90 22.8 160.8)">OUTPUT CURRENT (mA)</text>
<text x="25.9" y="159.6">4</text>
<text x="84.1" y="157.5">-0.4</text>
<text x="146" y="157.5">-80</text>
<text x="25.9" y="167.3">0</text>
<text x="84.1" y="165.3">-0.8</text>
<text x="144.5" y="165.3">-160</text>
<text x="26.8" y="171.2">0.5</text>
<text x="35.3" y="171.2">0.9</text>
<text x="43.8" y="171.2">1.3</text>
<text x="52.3" y="171.2">1.7</text>
<text x="60.8" y="171.2">2.1</text>
<text x="69.3" y="171.2">2.5</text>
<text x="89.3" y="171.2">0</text>
<text x="97.8" y="171.2">1</text>
<text x="106.3" y="171.2">2</text>
<text x="114.8" y="171.2">3</text>
<text x="123.3" y="171.2">4</text>
<text x="131.8" y="171.2">5</text>
<text x="150.4" y="171.2">0</text>
<text x="158.9" y="171.2">1</text>
<text x="167.4" y="171.2">2</text>
<text x="175.9" y="171.2">3</text>
<text x="184.5" y="171.2">4</text>
<text x="191.9" y="170.5" transform="rotate(3 191.9 170.5)">5</text>
<text x="35.4" y="175.3">SUPPLY VOLTAGE (V)</text>
<text x="91.4" y="175.3">COMMON MODE VOLTAGE (V)</text>
<text x="157.9" y="175.3">SUPPLY VOLTAGE (V)</text>
</g>
<text font-size="2.5" x="21.4" y="37">A</text>
<text font-size="2.4" fill="#231f20" x="83.2" y="150.8" transform="rotate(-90 83.2 150.8)">OS</text>
<text font-size="1.1" fill="#231f20" x="41.7" y="13">TM</text>
</svg>
